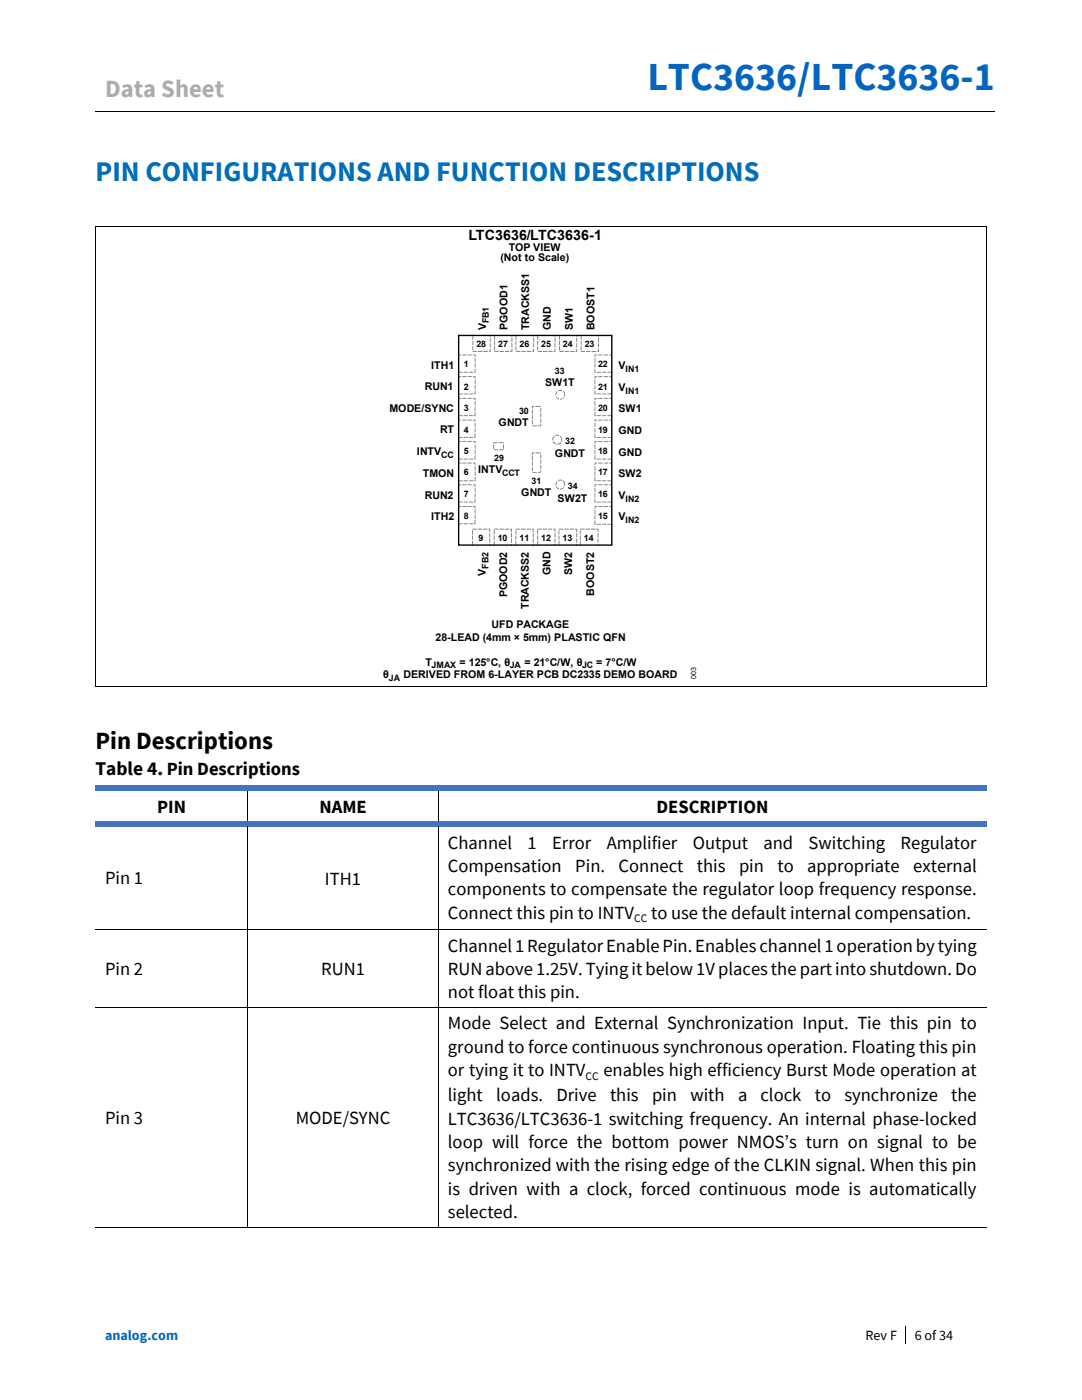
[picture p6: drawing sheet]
<svg xmlns="http://www.w3.org/2000/svg" width="216mm" height="279mm" viewBox="0 0 216 279" stroke-linecap="round" stroke-linejoin="round" font-family="sans-serif">
<path d="M19 22.3h83.2M102.4 22.3h96M19.1 45.4v91.5M19.2 45.3h177.5M196.8 45.4v91.5M19.2 137h177.5M180.6 264.7v3.5" fill="none" stroke="#000" stroke-width=".2"/>
<g fill="#000">
<path d="M102.2 22.2h.2v.2h-.2z" fill-rule="evenodd"/>
<path d="M19 45.2h.2v.2h-.2z" fill-rule="evenodd"/>
<path d="M19 45.2h.2v.2h-.2z" fill-rule="evenodd"/>
<path d="M196.7 45.2h.2v.2h-.2z" fill-rule="evenodd"/>
<path d="M196.7 45.2h.2v.2h-.2z" fill-rule="evenodd"/>
<path d="M19 136.9h.2v.2h-.2z" fill-rule="evenodd"/>
<path d="M19 136.9h.2v.2h-.2z" fill-rule="evenodd"/>
<path d="M196.7 136.9h.2v.2h-.2z" fill-rule="evenodd"/>
<path d="M196.7 136.9h.2v.2h-.2z" fill-rule="evenodd"/>
</g>
<g fill="#4472c4">
<path d="M19 156.8h30.3v1.1h-30.3z" fill-rule="evenodd"/>
<path d="M49.3 156.8h1.1v1.1h-1.1z" fill-rule="evenodd"/>
<path d="M50.4 156.8h37v1.1h-37z" fill-rule="evenodd"/>
<path d="M87.4 156.8h1.1v1.1h-1.1z" fill-rule="evenodd"/>
<path d="M88.5 156.8h108.4v1.1h-108.4z" fill-rule="evenodd"/>
</g>
<path d="M49.4 157.9v6M87.5 157.9v6" fill="none" stroke="#000" stroke-width=".2"/>
<g fill="#4472c4">
<path d="M19 163.9h30.3v1.1h-30.3z" fill-rule="evenodd"/>
<path d="M49.3 163.9h1.1v1.1h-1.1z" fill-rule="evenodd"/>
<path d="M50.4 163.9h37v1.1h-37z" fill-rule="evenodd"/>
<path d="M87.4 163.9h1.1v1.1h-1.1z" fill-rule="evenodd"/>
<path d="M88.5 163.9h108.4v1.1h-108.4z" fill-rule="evenodd"/>
</g>
<g fill="none" stroke="#000" stroke-width=".2">
<path d="M49.4 165v20.4M87.5 165v20.4M19 185.5h30.3M49.4 185.6v15.3M49.5 185.5h37.9M87.5 185.6v15.3M87.6 185.5h109.3M19 201h30.3M49.4 201.1v43.7M49.5 201h37.9M87.5 201.1v43.7M87.6 201h109.3"/>
<path d="M19 244.9h30.3M49.5 244.9h37.9M87.6 244.9h109.3"/>
</g>
<g fill="#000">
<path d="M49.3 185.4h.2v.2h-.2z" fill-rule="evenodd"/>
<path d="M87.4 185.4h.2v.2h-.2z" fill-rule="evenodd"/>
<path d="M49.3 200.9h.2v.2h-.2z" fill-rule="evenodd"/>
<path d="M87.4 200.9h.2v.2h-.2z" fill-rule="evenodd"/>
<path d="M49.3 244.8h.2v.2h-.2z" fill-rule="evenodd"/>
<path d="M87.4 244.8h.2v.2h-.2z" fill-rule="evenodd"/>
</g>
<g fill="#77787b">
<path d="M97.7 108.5v.4l.1-.3zM97.7 107.5v.8l.1-.8zM97.7 106.4v.9l.1-.8zM97.5 105.5l.2 .7 .1-.7zM96.4 105.5l.1 .2 .8-.1zM95.3 105.5l.1 .2 .8-.1zM94.3 105.5l.1 .2 .8-.1zM94.3 105.8v.9zM94.2 106.9v.7l.1 .1 .1-.8zM94.2 108l.1 .9 .1-.9z"/>
<path d="M102 108.5l.1 .4 .1-.3zM102 107.5l.1 .8 .1-.8zM102 106.4l.1 .9 .1-.8zM101.8 105.5l.3 .7 .1-.7zM100.7 105.5l.1 .2 .8-.1zM99.7 105.5l.1 .2 .8-.1zM98.6 105.5l.1 .2 .8-.1zM98.5 105.8l.1 .9 .1-.8zM98.5 106.9l.1 .8 .1-.8zM98.5 107.9l.1 1 .1-.9z"/>
<path d="M106.3 108.5l.1 .4 .1-.4zM106.3 107.5l.1 .8 .1-.8zM106.3 106.4l.1 .9 .1-.8zM106.1 105.5l.3 .7 .1-.7zM105.1 105.5l.1 .2 .8-.1zM104 105.5v.2l.9-.1zM102.9 105.5v.2h.8v-.2zM102.9 105.8v.9l.1-.8zM102.9 106.9v.8l.1-.8zM102.9 107.9v1l.1-.9z"/>
<path d="M110.7 108.5v.4l.1-.3zM110.7 107.5v.8l.1-.8zM110.7 106.4v.9l.1-.8zM110.4 105.5v.2h.2l.1 .5 .1-.7zM109.4 105.5v.2h.8v-.2zM108.3 105.5v.2h.8v-.2zM107.2 105.5l.1 .2h.8v-.2zM107.2 105.8l.1 .9 .1-.8zM107.2 106.9l.1 .8 .1-.8zM107.2 107.9l.1 1 .1-.9z"/>
<path d="M115 108.5l.1 .4 .1-.3zM115 107.5l.1 .8 .1-.8zM115 106.4l.1 .9 .1-.8zM114.8 105.5v.2h.2l.1 .5 .1-.6zM113.7 105.5l.1 .2h.7v-.2zM112.6 105.5l.1 .2h.8v-.2zM111.5 105.5v.2h.9v-.2zM111.5 105.8v.9zM111.5 106.8v.9zM111.5 107.9v1z"/>
<path d="M119.3 108.5v.4l.1-.3zM119.3 107.5v.8l.1-.8zM119.3 106.4v.9l.1-.8zM119 105.5v.2h.2l.1 .5 .1-.6zM118 105.5v.2h.8v-.2zM116.9 105.5v.2h.8v-.2zM115.8 105.5v.2h.9v-.2zM115.8 105.8v.9zM115.8 106.8v.9zM115.8 107.9v1z"/>
<path d="M97.7 67.1a.11 .11 0 0 0 .2 0 .11 .11 0 0 0-.2 0zM97.7 67.4l.1 .9 .1-.8zM97.7 68.5l.1 .8 .1-.8zM97.7 69.6v.4l-.1 .2h.3v-.6zM96.5 70.1l.1 .1 .8-.1zM95.4 70v.2l.9-.1zM94.4 70v.2h.7v-.2zM94.3 69.1l.1 .9v-.8zM94.3 68l.1 .9v-.8zM94.3 67l.1 .8v-.8z"/>
<path d="M102.1 67v.2h.1v-.2zM102.1 67.4l.1 .9v-.8zM102.1 68.5l.1 .8v-.8zM102.1 69.6v.4h-.2l-.1 .2h.4v-.5zM100.8 70v.2h.8l-.1-.2zM99.8 70v.2h.7v-.2zM98.7 70v.2h.8l-.1-.2zM98.6 69.1l.1 .9 .1-.8zM98.6 68l.1 .9 .1-.8zM98.6 67l.1 .8 .1-.8z"/>
<path d="M106.4 67v.2h.1l.1-.2zM106.4 67.4l.1 .9 .1-.8zM106.4 68.5l.1 .8 .1-.8zM106.4 69.6v.4h-.2v.2l.4-.1v-.4zM105.2 70v.2h.7v-.2zM104.1 70v.2h.8l-.1-.2zM103 70v.2h.8l-.1-.2zM102.9 69.1v.9l.1-.8zM102.9 68v.9l.1-.8zM102.9 67v.8l.1-.8z"/>
<path d="M110.7 67l-.1 .1 .2 .1v-.2zM110.6 67.5v.7l.2 .1v-.8zM110.6 68.5v.7l.2 .1v-.8zM110.7 69.6l-.1 .4-.1 .1 .3 .1v-.6zM109.5 70v.2h.8l-.1-.2zM108.4 70.1v.1l.8-.1zM107.3 70.1l.1 .1 .8-.1zM107.2 69.1l.1 .9 .1-.8zM107.2 68l.1 .9 .1-.8zM107.2 67l.1 .8 .1-.8z"/>
<path d="M115 67v.1l.2 .1v-.2zM115.1 67.4v.9zM115 68.5v.7l.2 .1v-.8zM115 69.6l-.2 .6h.4v-.6zM113.8 70.1v.1l.8-.1zM112.7 70.1l.1 .1 .8-.1zM111.6 70.1l.1 .1 .8-.1zM111.5 69.1l.1 .9 .1-.8zM111.5 68l.1 .9 .1-.8zM111.5 67l.1 .8 .1-.8z"/>
<path d="M119.3 67v.2h.2v-.2zM119.3 67.4l.1 .9 .1-.8zM119.3 68.5l.1 .8 .1-.8zM119.3 69.6v.4l-.1 .2h.3v-.5zM118.1 70v.2l.9-.1zM117 70v.2h.8l-.1-.2zM115.9 70.1h.9zM115.9 69.1l.1 .9 .1-.8zM115.9 68l.1 .9 .1-.8zM115.9 67l.1 .8 .1-.8z"/>
<path d="M91.5 92.3v.2l.6-.1zM92.2 92.4l.1 .1 .8-.1zM93.3 92.4l.1 .1 .8-.1zM94.4 92.4v.1h.3v.3h.2l-.1-.5zM94.8 93.1v.8l.1-.8zM94.8 94.1v.9l.1-.8zM94.7 95.2l.1 .8h-.2h.2l.1-.8zM93.6 95.9v.1h.8zM92.5 95.9l.1 .1h.8zM91.5 95.9v.1h.8z"/>
<path d="M91.5 96.7v.1h.6zM92.2 96.7l.1 .1h.8zM93.3 96.7l.1 .1h.8zM94.4 96.7v.1h.3v.3h.2v-.4zM94.8 97.4v.9l.1-.8zM94.8 98.4v.9l.1-.8zM94.8 99.5v.7h-.2l.3 .1v-.8zM93.6 100.1v.2h.8v-.2zM92.6 100.1v.2h.8l-.1-.2zM91.5 100.1v.2h.8l-.1-.2z"/>
<path d="M91.5 101v.2l.6-.1zM92.2 101l.1 .2 .8-.1zM93.3 101l.1 .2 .8-.1zM94.4 101l.5 .4v-.4zM94.7 101.7v.7l.2 .1v-.8zM94.8 102.7v.9zM94.7 103.8l.1 .7h-.2l.3 .1v-.8zM93.6 104.5v.1l.8-.1zM92.5 104.5l.1 .1 .8-.1zM91.5 104.5v.1l.8-.1z"/>
<path d="M91.5 88v.2l.6-.1zM92.2 88l.1 .2 .8-.1zM93.3 88l.1 .2 .8-.1zM94.4 88v.2h.3v.2l.2 .1-.1-.5zM94.8 88.7v.9zM94.7 89.9v.7h.2v-.7zM94.8 90.8l-.1 .9 .2-.1zM93.6 91.5v.2l.8-.1zM92.5 91.5l.1 .2 .8-.1zM91.5 91.5v.2l.8-.1z"/>
<path d="M91.5 83.8v.1l.6-.1zM92.2 83.8l.1 .1 .8-.1zM93.3 83.8l.1 .1 .8-.1zM94.4 83.8l.5 .4v-.4zM94.7 84.5v.7h.2v-.7zM94.8 85.4v.9zM94.7 86.6l.1 .7h-.2l.3 .1v-.8zM93.6 87.2v.2l.8-.1zM92.5 87.2l.1 .2 .8-.1zM91.5 87.2v.2l.8-.1z"/>
<path d="M91.5 79.4v.2l.6-.1zM92.2 79.4l.1 .2 .8-.1zM93.3 79.4l.1 .2 .8-.1zM94.4 79.4l.5 .4v-.4zM94.7 80.1l.1 .9 .1-.9zM94.8 81.2v.9l.1-.8zM94.8 82.3v.7h-.2h.3v-.7zM93.6 82.9v.1h.8zM92.5 82.9l.1 .1h.8zM91.5 82.9v.1h.8z"/>
<path d="M91.5 75.1v.2l.6-.1zM92.2 75.1l.1 .2 .8-.1zM93.3 75.1l.1 .2 .8-.1zM94.4 75.1v.2h.3v.2l.2 .1v-.5zM94.8 75.8v.9l.1-.8zM94.8 76.9v.8l.1-.8zM94.8 77.9v.7h-.2l.3 .1v-.8zM93.6 78.6h.8zM92.5 78.6h.9zM91.4 78.6h.9z"/>
<path d="M91.5 70.8v.1l.6-.1zM92.2 70.8l.1 .1 .8-.1zM93.3 70.8l.1 .1 .8-.1zM94.4 70.8v.1h.3v.3h.2v-.4zM94.8 71.5v.8l.1-.8zM94.8 72.5v.9l.1-.8zM94.8 73.6v.7h-.2l.3 .1v-.8zM93.6 74.2v.2h.8v-.2zM92.6 74.2v.2h.8l-.1-.2zM91.5 74.2v.2h.8l-.1-.2z"/>
<path d="M121.6 92.4v.1l.5-.1zM120.5 92.4l.1 .1 .8-.1zM119.3 92.4h.9zM118.6 92.4l.1 .5 .1-.4 .4-.1zM118.7 93.1v.8l.1-.8zM118.7 94.1v.9l.1-.8zM118.6 95.2v.8h.2v-.8zM119.1 95.9l.1 .1h.8zM120.1 95.9l.1 .1h.8zM121.2 95.9l.1 .1h.8z"/>
<path d="M121.6 96.7v.1h.5zM120.5 96.7l.1 .1h.8zM119.3 96.8h.9zM118.6 96.7l.1 .5 .1-.4h.3v-.1zM118.7 97.4v.9l.1-.8zM118.7 98.4v.9l.1-.8zM118.7 99.5l-.1 .8h.2v-.8zM119.1 100.2l.1 .1 .8-.1zM120.1 100.2l.1 .1 .8-.1zM121.2 100.2l.1 .1 .8-.1z"/>
<path d="M121.6 101v.2l.5-.1zM120.5 101l.1 .2 .8-.1zM119.3 101.1h.9zM118.6 101.1l.1 .4 .1-.3 .4-.1zM118.6 101.8v.7l.2 .1v-.8zM118.6 102.9v.7h.2v-.7zM118.6 103.9v.7l.2 .1v-.8zM119.1 104.5l.1 .2 .8-.1zM120.1 104.5l.1 .2 .8-.1zM121.2 104.5l.1 .2 .8-.1z"/>
<path d="M121.6 88v.2l.5-.1zM120.5 88l.1 .2 .8-.1zM119.3 88.1h.9zM118.6 88.1l.1 .4 .1-.3 .4-.1zM118.6 88.8v.7l.2 .1v-.8zM118.6 89.9v.7h.2v-.7zM118.6 90.9v.7l.2 .1v-.8zM119.1 91.5l.1 .2 .8-.1zM120.1 91.5l.1 .2 .8-.1zM121.2 91.5l.1 .2 .8-.1z"/>
<path d="M121.6 83.8v.1l.5-.1zM120.5 83.8l.1 .1 .8-.1zM119.4 83.8v.1l.8-.1zM118.6 83.8l.1 .4 .1-.3 .4-.1zM118.6 84.5v.7h.2v-.7zM118.6 85.5v.7l.2 .1v-.8zM118.6 86.6v.8h.2v-.8zM119.1 87.2l.1 .2 .8-.1zM120.1 87.2l.1 .2 .8-.1zM121.2 87.2l.1 .2 .8-.1z"/>
<path d="M121.6 79.4v.2l.5-.1zM120.5 79.4l.1 .2 .8-.1zM119.4 79.4v.2l.8-.1zM118.6 79.4l.1 .5 .1-.3 .4-.1zM118.6 80.1l.1 .9 .1-.9zM118.7 81.2v.9l.1-.8zM118.7 82.3l-.1 .7h.2v-.7zM119.1 82.9l.1 .1h.8zM120.1 82.9l.1 .1h.8zM121.2 82.9l.1 .1h.8z"/>
<path d="M121.6 75.1v.2l.5-.1zM120.5 75.1l.1 .2 .8-.1zM119.4 75.1v.2l.8-.1zM118.6 75.1l.1 .5 .1-.3h.3v-.2zM118.7 75.8v.9l.1-.8zM118.7 76.9v.8l.1-.8zM118.7 77.9l-.1 .8h.2v-.8zM119.1 78.6l.1 .1 .8-.1zM120.1 78.6l.1 .1 .8-.1zM121.2 78.6l.1 .1 .8-.1z"/>
<path d="M121.6 70.8v.1l.5-.1zM120.5 70.8l.1 .1 .8-.1zM119.3 70.8h.9zM118.6 70.8l.1 .5 .1-.4h.3v-.1zM118.7 71.5v.8l.1-.8zM118.7 72.5v.9l.1-.8zM118.7 73.6l-.1 .8h.2v-.8zM119.1 74.2l.1 .2 .8-.1zM120.1 74.2l.1 .2 .8-.1zM121.2 74.2l.1 .2 .8-.1z"/>
<path d="M106.9 90.3v.2h1v-.2zM107.8 90.7l.1 .8 .1-.8zM107.8 91.8l.1 .8 .1-.8zM107.8 92.8l.1 .9 .1-.8zM107.3 94.2l.1 .2h.3l.2-.2 .1-.3h-.2l-.1 .3zM106.2 94.2l.2 .2 .7-.1zM106.1 93.1l.1 .9 .1-.8zM106.1 92.1l.1 .9 .1-.8zM106.1 91l.1 .9 .1-.8zM106.2 90.3v.5l.2-.4h.3z"/>
<path d="M99.4 88.3l.1 .1 1 .1 .1-.1zM100.4 88.7l.1 .9 .1-.8zM99.7 89.7v.2l.8-.1zM98.6 89.7v.2l.8-.1zM98.4 88.7l.1 .9 .1-.8zM98.5 88.3v.2l.7-.1z"/>
<path d="M106.9 81v.2h1l-.2-.2zM107.8 81.4l.1 .8 .1-.7zM107.8 82.5l.1 .8 .1-.8zM107.8 83.5l.1 .9 .1-.8zM107.3 84.9v.2h.5l.2-.5h-.2l-.1 .3zM106.2 84.9l.1 .2h.8v-.2zM106.1 83.9l.1 .8 .1-.8zM106.1 82.8l.1 .9 .1-.8zM106.1 81.8l.1 .8 .1-.8zM106.2 81v.5l.1-.3 .4-.1z"/>
<path d="M112.3 96l.3 .5v.6a.73 .73 0 0 0-.3-1.1zM111.8 97.6h-.1a.55 .55 0 0 0 .8-.4zM110.9 97l.3 .5 .3 .1v-.1zM111.1 96a.58 .58 0 0 0-.2 .8l.4-.7zM111.4 95.8v.2l.8-.1-.4-.2z"/>
<path d="M112.3 78.1l.3 .5v.5a.64 .64 0 0 0-.3-1zM111.8 79.6l-.1 .1a.54 .54 0 0 0 .8-.4zM110.9 79.1a.5 .5 0 0 0 .6 .5zM111.1 78.1l-.3 .8 .2-.1 .3-.7zM111.4 77.9v.1h.8v-.2z"/>
<path d="M111.8 87l.3 1.2a.96 .96 0 0 0-.3-1.2zM111.2 88.6v.1h.3l.5-.3-.2-.1zM110.3 88.1l.1 .3 .6 .3v-.1l-.5-.5zM110.5 87.1l-.3 .4 .1 .4 .3-.7zM110.8 86.9v.1h.8a.47 .47 0 0 0-.4-.3 .47 .47 0 0 0-.4 .2z"/>
</g>
<path d="M91.5 66.9h30.6v41.9h-30.6z" fill="none" stroke="#000" stroke-width=".27"/>
<text font-size="7.9" fill="#0563c1" x="129.2" y="18">LTC3636/LTC3636-1</text>
<text font-size="5.7" fill="#006fb9" x="19" y="36.2">PIN CONFIGURATIONS AND FUNCTION DESCRIPTIONS</text>
<text font-size="4.9" fill="#aeaaaa" x="21" y="19.3">Data Sheet</text>
<text font-size="4.9" x="19" y="149.4">Pin Descriptions</text>
<text font-size="3.9" x="19" y="154.7">Table 4. Pin Descriptions</text>
<g font-size="3.7">
<text x="31.3" y="162.2">PIN</text>
<text x="63.7" y="162.2">NAME</text>
<text x="131" y="162.2">DESCRIPTION</text>
<text x="89.4" y="169.3">Channel</text>
<text x="105.3" y="169.3">1</text>
<text x="110.2" y="169.3">Error</text>
<text x="121.1" y="169.3">Amplifier</text>
<text x="138.2" y="169.3">Output</text>
<text x="152.3" y="169.3">and</text>
<text x="161.3" y="169.3">Switching</text>
<text x="179.7" y="169.3">Regulator</text>
<text x="21" y="176.5">Pin 1</text>
<text x="64.8" y="176.5">ITH1</text>
<text x="89.4" y="174">Compensation</text>
<text x="89.4" y="178.7">components to compensate the regulator loop frequency response.</text>
<text x="114.8" y="174">Pin.</text>
<text x="123.4" y="174">Connect</text>
<text x="139.1" y="174">this</text>
<text x="147.5" y="174">pin</text>
<text x="155.1" y="174">to</text>
<text x="161.1" y="174">appropriate</text>
<text x="182.2" y="174">external</text>
<text x="89.4" y="183.3">Connect this pin to INTV</text>
<text x="129.9" y="183.3">to use the default internal compensation.</text>
<text x="89.4" y="189.9">Channel 1 Regulator Enable Pin. Enables channel 1 operation by tying</text>
<text x="21" y="194.6">Pin 2</text>
<text x="64.1" y="194.6">RUN1</text>
<text x="89.4" y="194.6">RUN above 1.25V. Tying it below 1V places the part into shutdown. Do</text>
<text x="89.4" y="199.2">not float this pin.</text>
<text x="89.4" y="205.5">Mode Select and External Synchronization Input. Tie this pin to</text>
<text x="89.4" y="210.1">ground to force continuous synchronous operation. Floating this pin</text>
<text x="89.4" y="214.8">or tying it to INTV</text>
<text x="120.4" y="214.8">enables high efficiency Burst Mode operation at</text>
<text x="89.4" y="219.8">light</text>
<text x="99" y="219.8">loads.</text>
<text x="111" y="219.8">Drive</text>
<text x="121.7" y="219.8">this</text>
<text x="130.1" y="219.8">pin</text>
<text x="137.8" y="219.8">with</text>
<text x="147.3" y="219.8">a</text>
<text x="151.8" y="219.8">clock</text>
<text x="162.6" y="219.8">to</text>
<text x="168.5" y="219.8">synchronize</text>
<text x="189.8" y="219.8">the</text>
<text x="21" y="224.3">Pin 3</text>
<text x="59" y="224.3">MODE/SYNC</text>
<text x="89.4" y="224.4">LTC3636/LTC3636-1 switching frequency. An internal phase-locked</text>
<text x="89.4" y="229.1">loop will force the bottom power NMOS’s turn on signal to be</text>
<text x="89.4" y="233.8">synchronized with the rising edge of the CLKIN signal. When this pin</text>
<text x="89.4" y="238.4">is driven with a clock, forced continuous mode is automatically</text>
<text x="89.4" y="243.1">selected.</text>
</g>
<text font-size="2.8" fill="#010101" x="93.5" y="47.9">LTC3636/LTC3636-1</text>
<text font-size="2.8" fill="#0563c1" x="21" y="267.5">analog.com</text>
<g font-size="2.8">
<text x="172.7" y="267.5">Rev F</text>
<text x="182.5" y="267.5">6 of 34</text>
</g>
<g font-size="2.3">
<text x="126.5" y="184">CC</text>
<text x="116.9" y="215.5">CC</text>
</g>
<g font-size="2.1" fill="#010101">
<text x="99.8" y="52.2">(Not to Scale)</text>
<text x="101.5" y="50.1">TOP VIEW</text>
</g>
<g font-size="2.1">
<text x="97" y="65.9" transform="rotate(-90 97 65.9)">V</text>
<text x="101.3" y="65.9" transform="rotate(-90 101.3 65.9)">PGOOD1</text>
<text x="105.6" y="65.9" transform="rotate(-90 105.6 65.9)">TRACKSS1</text>
<text x="109.9" y="65.9" transform="rotate(-90 109.9 65.9)">GND</text>
<text x="114.3" y="65.9" transform="rotate(-90 114.3 65.9)">SW1</text>
<text x="118.6" y="65.9" transform="rotate(-90 118.6 65.9)">BOOST1</text>
<text x="84.8" y="77.9">RUN1</text>
<text x="86" y="73.6">ITH1</text>
<text x="108.8" y="77">SW1T</text>
<text x="123.4" y="73.7">V</text>
<text x="77.7" y="82.2">MODE/SYNC</text>
<text x="123.4" y="78">V</text>
<text x="123.4" y="82.2">SW1</text>
<text x="87.8" y="86.5">RT</text>
<text x="99.5" y="85.1">GNDT</text>
<text x="123.4" y="86.6">GND</text>
<text x="83.2" y="90.8">INTV</text>
<text x="84.3" y="95.2">TMON</text>
<text x="95.4" y="94.5">INTV</text>
<text x="110.7" y="91.2">GNDT</text>
<text x="123.4" y="90.9">GND</text>
<text x="123.4" y="95.2">SW2</text>
<text x="84.8" y="99.5">RUN2</text>
<text x="104" y="99.1">GNDT</text>
<text x="111.3" y="100.1">SW2T</text>
<text x="123.4" y="99.6">V</text>
<text x="86" y="103.8">ITH2</text>
<text x="123.4" y="103.8">V</text>
<text x="96.9" y="114.9" transform="rotate(-90 96.9 114.9)">V</text>
<text x="101.2" y="119.2" transform="rotate(-90 101.2 119.2)">PGOOD2</text>
<text x="109.9" y="114.8" transform="rotate(-90 109.9 114.8)">GND</text>
<text x="114.2" y="114.7" transform="rotate(-90 114.2 114.7)">SW2</text>
<text x="118.5" y="118.9" transform="rotate(-90 118.5 118.9)">BOOST2</text>
<text x="98.1" y="125.4">UFD PACKAGE</text>
<text x="105.5" y="121.5" transform="rotate(-90 105.5 121.5)">TRACKSS2</text>
<text x="86.9" y="127.9">28-LEAD (4mm × 5mm) PLASTIC QFN</text>
<text x="76.5" y="135.3">θ</text>
<text x="80.5" y="135.3">DERIVED FROM 6-LAYER PCB DC2335 DEMO BOARD</text>
<text x="84.9" y="132.8">T</text>
<text x="91.7" y="132.8">= 125°C, θ</text>
<text x="104.6" y="132.8">= 21°C/W, θ</text>
<text x="119" y="132.8">= 7°C/W</text>
</g>
<g font-size="1.8">
<text x="97.5" y="64.5" transform="rotate(-90 97.5 64.5)">FB1</text>
<text x="95.1" y="69.3">28</text>
<text x="99.4" y="69.3">27</text>
<text x="103.7" y="69.3">26</text>
<text x="108" y="69.3">25</text>
<text x="112.3" y="69.3">24</text>
<text x="116.7" y="69.3">23</text>
<text x="92.6" y="77.7">2</text>
<text x="92.6" y="73.3">1</text>
<text x="110.7" y="74.6">33</text>
<text x="119.3" y="77.7">21</text>
<text x="119.3" y="73.3">22</text>
<text x="124.8" y="74.2">IN1</text>
<text x="92.6" y="82.1">3</text>
<text x="103.6" y="82.6">30</text>
<text x="119.3" y="82.1">20</text>
<text x="124.8" y="78.5">IN1</text>
<text x="92.6" y="86.3">4</text>
<text x="112.8" y="88.7">32</text>
<text x="119.3" y="86.3">19</text>
<text x="88.1" y="91.4">CC</text>
<text x="92.6" y="94.9">6</text>
<text x="92.6" y="90.7">5</text>
<text x="98.6" y="92">29</text>
<text x="100.2" y="95">CCT</text>
<text x="119.3" y="94.9">17</text>
<text x="119.3" y="90.7">18</text>
<text x="92.6" y="99.2">7</text>
<text x="106" y="96.6">31</text>
<text x="113.3" y="97.6">34</text>
<text x="119.3" y="99.2">16</text>
<text x="124.8" y="100.1">IN2</text>
<text x="92.6" y="103.6">8</text>
<text x="95.5" y="107.9">9</text>
<text x="99.3" y="107.9">10</text>
<text x="103.7" y="107.9">11</text>
<text x="108" y="107.9">12</text>
<text x="112.2" y="107.9">13</text>
<text x="116.5" y="107.9">14</text>
<text x="119.3" y="103.6">15</text>
<text x="124.8" y="104.4">IN2</text>
<text x="97.5" y="113.5" transform="rotate(-90 97.5 113.5)">FB2</text>
<text x="77.6" y="135.8">JA</text>
<text x="86.1" y="133.4">JMAX</text>
<text x="101.7" y="133.4">JA</text>
<text x="116.1" y="133.4">JC</text>
</g>
<text font-size="1.4" x="138.9" y="135.5" transform="rotate(-90 138.9 135.5)">003</text>
</svg>
